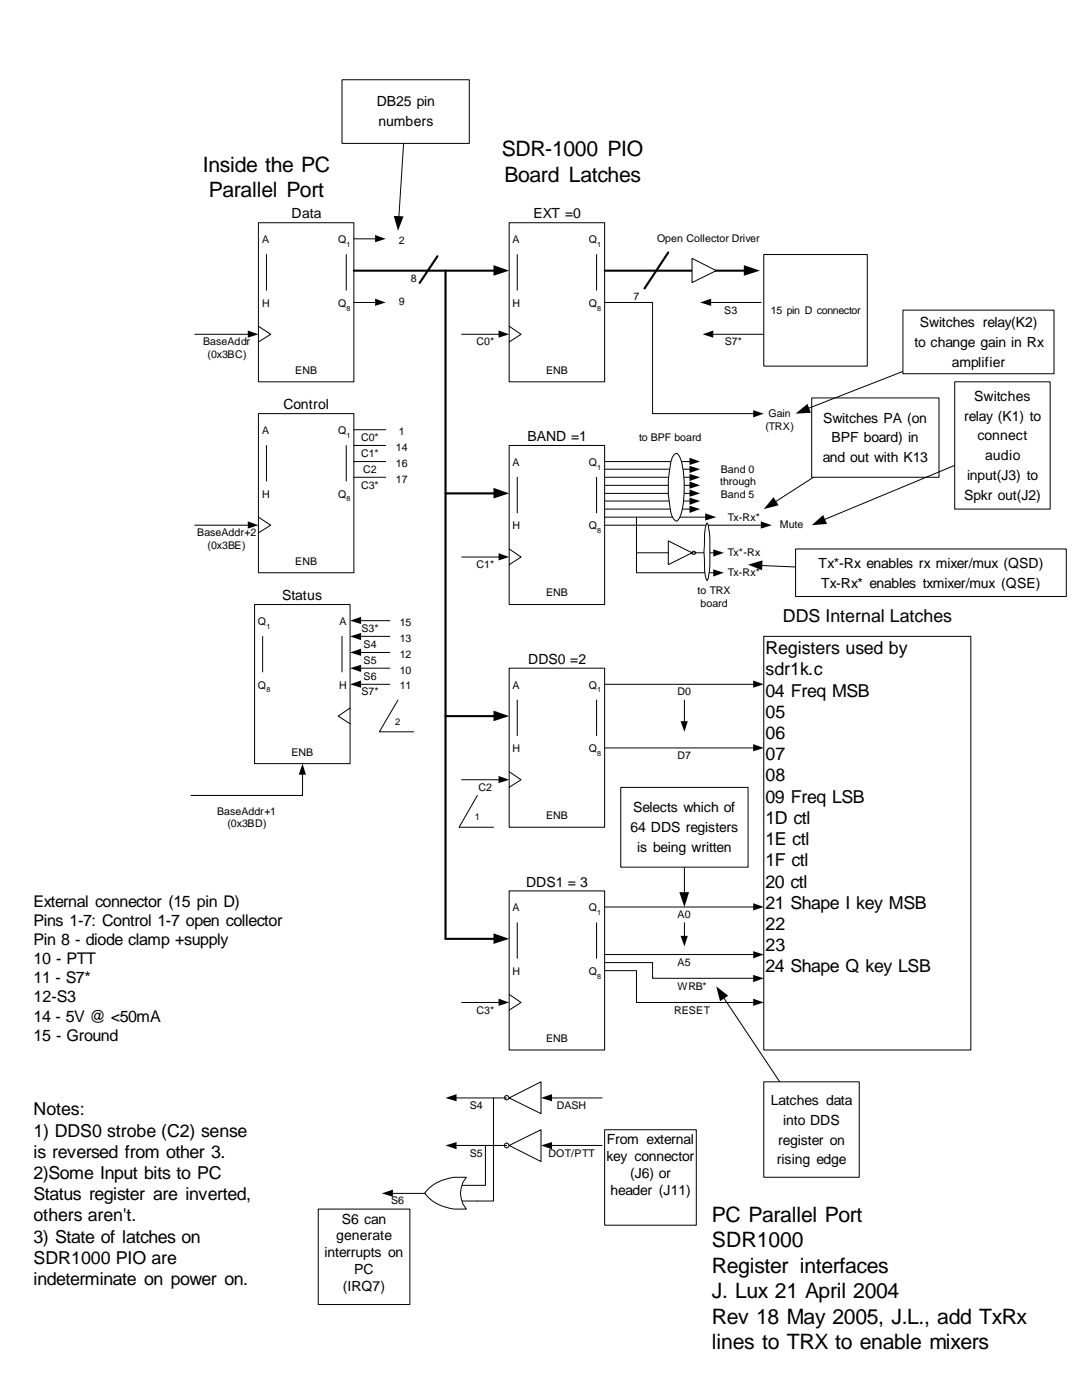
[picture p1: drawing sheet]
<svg xmlns="http://www.w3.org/2000/svg" width="216mm" height="279mm" viewBox="0 0 216 279" stroke-linecap="round" stroke-linejoin="round" font-family="sans-serif">
<path d="M51.6 44.4h19v31.8h-19z" fill-rule="evenodd" fill="#fff" stroke="#000" stroke-width=".2"/>
<path d="M53.2 50.8v7.1M69.1 50.8v7.1M51.6 65.1l2.4 1.6-2.4 1.5" fill="none" stroke="#000" stroke-width=".2"/>
<path d="M51.6 82.5h19v31.8h-19z" fill-rule="evenodd" fill="#fff" stroke="#000" stroke-width=".2"/>
<path d="M70.6 47.7h4.4M38.9 66.7h10.7M70.6 60.4h4.4M53.2 88.9v7.1M69.1 88.9v7.1M38.9 104.8h10.7M51.6 103.2l2.4 1.6-2.4 1.5" fill="none" stroke="#000" stroke-width=".2"/>
<path d="M74.8 46.9l2.2 .8-2.2 .6zM74.8 59.6l2.2 .8-2.2 .6zM49.4 66l2.2 .7-2.2 .7zM49.4 104.1l2.2 .7-2.2 .7z" fill="#000"/>
<path d="M101.6 44.4h19v31.8h-19z" fill-rule="evenodd" fill="#fff" stroke="#000" stroke-width=".2"/>
<path d="M103.2 50.8v7.1M119 50.8v7.1M101.6 65.1l2.4 1.6-2.4 1.5" fill="none" stroke="#000" stroke-width=".2"/>
<path d="M101.6 88.9h19v31.8h-19z" fill-rule="evenodd" fill="#fff" stroke="#000" stroke-width=".2"/>
<path d="M103.2 95.2v7.2M119 95.2v7.2M101.6 109.6l2.4 1.6-2.4 1.5" fill="none" stroke="#000" stroke-width=".2"/>
<path d="M101.6 133.3h19v31.8h-19z" fill-rule="evenodd" fill="#fff" stroke="#000" stroke-width=".2"/>
<path d="M103.2 139.7v7.1M119 139.7v7.1M101.6 154l2.4 1.6-2.4 1.5" fill="none" stroke="#000" stroke-width=".2"/>
<path d="M101.6 177.8h19v31.7h-19z" fill-rule="evenodd" fill="#fff" stroke="#000" stroke-width=".2"/>
<path d="M101.6 198.5l2.4 1.6-2.4 1.5M103.2 184.1v7.2M119 184.1v7.2" fill="none" stroke="#000" stroke-width=".2"/>
<path d="M152.4 127h41.3v82.5h-41.3z" fill-rule="evenodd" fill="#fff" stroke="#000" stroke-width=".2"/>
<path d="M92.1 66.7h7.6M70.6 85.8h6.4M70.6 88.9h6.4M70.6 92.1h6.4M70.6 95.2h6.4M92.1 111.2h7.6M92.1 155.6h7.6M92.1 200.1h7.6" fill="none" stroke="#000" stroke-width=".2"/>
<path d="M98.5 52.9l3.1 1.1-3.1 1zM148.4 52.9l3.2 1.1-3.2 1zM99.5 66l2.1 .7-2.1 .7zM98.5 97.4l3.1 1.1-3.1 1zM99.5 110.4l2.1 .8-2.1 .6zM98.5 141.8l3.1 1.1-3.1 1zM99.5 154.9l2.1 .7-2.1 .7zM98.5 186.3l3.1 1.1-3.1 1zM99.5 199.3l2.1 .8-2.1 .6z" fill="#000"/>
<path d="M70.6 54h28.1M87.3 51.1l-3.6 5.4M88.9 54v133.4h9.8M120.6 54h28.1M133.3 50.4l-4.7 7.2M88.9 98.5h9.8M88.9 142.9h9.8" fill="none" stroke="#000" stroke-width=".42"/>
<path d="M152.4 50.8h20.7v22.3h-20.7z" fill-rule="evenodd" fill="#fff" stroke="#000" stroke-width=".2"/>
<g fill="none" stroke="#000" stroke-width=".2">
<path d="M120.6 92.1h17.2M120.6 93.6h17.2M120.6 95.2h17.2M120.6 96.9h17.2M120.6 98.5h17.2M120.6 100h17.2M120.6 101.6h17.2M120.6 103.2h20.3M120.6 104.8h31.4M120.6 136.6h29.9M136.6 139.7v4.4M120.6 149.3h29.9"/>
<path d="M120.6 192.1h9.6v3.1h20.3M120.6 193.7h6.4v6.4h23.5M120.6 181h29.9M120.6 190.5h29.9M136.6 184.1v2.8"/>
</g>
<g fill="#000">
<path d="M137.6 91.4l2.1 .7-2.1 .7zM137.6 93l2.1 .6-2.1 .8zM137.6 94.6l2.1 .6-2.1 .8zM137.6 96.1l2.1 .8-2.1 .6zM137.6 97.7l2.1 .8-2.1 .6zM137.6 99.3l2.1 .7-2.1 .8zM137.6 100.9l2.1 .7-2.1 .8zM140.7 102.4l2.2 .8-2.2 .7zM151.8 104.1l2.2 .7-2.2 .7zM150.3 135.8l2.1 .8-2.1 .6zM135.8 143.9h1.4l-.6 2.1zM150.3 148.5l2.1 .8-2.1 .6z"/>
<path d="M135.8 186.8h1.4l-.6 2.1zM150.3 180.3l2.1 .7-2.1 .7zM150.3 189.8l2.1 .7-2.1 .8zM150.3 194.6l2.1 .6-2.1 .8zM150.3 199.3l2.1 .8-2.1 .6z"/>
</g>
<path d="M50.8 120.7h19v31.7h-19z" fill-rule="evenodd" fill="#fff" stroke="#000" stroke-width=".2"/>
<path d="M52.4 127v7.1M68.2 127v7.1M71.8 136.6h6M71.8 130.2h6M71.8 127h6M71.8 123.9h6M71.8 133.3h6M60.4 154.3v4.5h-22.3M69.8 141.3l-2.3 1.6 2.3 1.5" fill="none" stroke="#000" stroke-width=".2"/>
<path d="M69.8 136.6l2.3-.8v1.4zM69.8 130.2l2.3-.7v1.4zM69.8 127l2.3-.7v1.5zM69.8 123.9l2.3-.8v1.4zM69.8 133.3l2.3-.6v1.4zM60.4 152.4l.6 2.2h-1.4z" fill="#000"/>
<path d="M100.7 219.1a.47 .47 0 0 1 .9 0 .47 .47 0 0 1-.9 0zM101.6 219.1l6.3 3.1v-6.3z" fill-rule="evenodd" fill="#fff" stroke="#000" stroke-width=".2"/>
<path d="M90.8 219.1h10.3" fill="none" stroke="#000" stroke-width=".2"/>
<path d="M88.9 219.1l2.2-.7v1.4z" fill="#000"/>
<path d="M100.6 228.6a.5 .5 0 0 1 1 0 .5 .5 0 0 1-1 0zM101.6 228.6l6.3 3.2v-6.3z" fill-rule="evenodd" fill="#fff" stroke="#000" stroke-width=".2"/>
<path d="M141.6 60.4h10.3M142.2 66.7h10.2M109.9 219.1h10.2M82.5 238.2h6.4M88.9 239.7h6.3M88.9 236.6h6.3M90.8 228.6h10.3M109.9 228.6h10.2" fill="none" stroke="#000" stroke-width=".2"/>
<path d="M139.7 60.4l2.2-.8v1.4zM140.2 66.7l2.1-.7v1.4zM107.9 219.1l2.3-.7v1.4zM88.9 228.6l2.2-.7v1.5zM107.9 228.6l2.3-.7v1.5z" fill="#000"/>
<path d="M85.4 237.4a9.3 9.3 0 0 1 7.6-2.5 4.8 4.8 0 0 0 0 6.4 8.9 8.9 0 0 1-8.2-3.2z" fill-rule="evenodd" fill="#fff" stroke="#000" stroke-width=".2"/>
<path d="M98.5 219.1v20.6h-3.3M78.1 238.2h4.4M96.9 228.6v8h-1.7" fill="none" stroke="#000" stroke-width=".2"/>
<path d="M76.2 238.2l2.2-.8v1.4z" fill="#000"/>
<path d="M63.5 241.3h18.3v19h-18.3z" fill-rule="evenodd" fill="#fff" stroke="#000" stroke-width=".2"/>
<path d="M174.7 87.3l-20 12.9" fill="none" stroke="#000" stroke-width=".2"/>
<path d="M154.3 99.2l1.1 1.6-3 .8z" fill="#000"/>
<path d="M162 79.4h25.4v15.8h-25.4z" fill-rule="evenodd" fill="#fff" stroke="#000" stroke-width=".2"/>
<path d="M163.9 81.1h21.4v12.4h-21.4z" fill="#fff"/>
<path d="M200.1 88.9l-35.7 14.8" fill="none" stroke="#000" stroke-width=".2"/>
<path d="M162 104.8l2.3-2 .7 1.8z" fill="#000"/>
<path d="M190.5 76.2h19v25.4h-19z" fill-rule="evenodd" fill="#fff" stroke="#000" stroke-width=".2"/>
<path d="M192.1 76.8h15.8v24.2h-15.8z" fill="#fff"/>
<path d="M120.6 60.4h9.6v22.1h20.3" fill="none" stroke="#000" stroke-width=".2"/>
<path d="M150.3 81.9l2.1 .6-2.1 .8z" fill="#000"/>
<path d="M138.1 51.6l4.8 2.4-4.8 2.4z" fill-rule="evenodd" fill="#fff" stroke="#000" stroke-width=".2"/>
<path d="M195.2 68.2l-34 13.3" fill="none" stroke="#000" stroke-width=".2"/>
<path d="M158.7 82.5l2.4-1.9 .7 1.8z" fill="#000"/>
<path d="M180.2 61.9h30.1v12.7h-30.1z" fill-rule="evenodd" fill="#fff" stroke="#000" stroke-width=".2"/>
<path d="M182.2 62.1h26.2v12.3h-26.2z" fill="#fff"/>
<path d="M80.9 22.3l-1.3 21" fill="none" stroke="#000" stroke-width=".2"/>
<path d="M78.6 43.1l1.9 .1-1.1 2.9z" fill="#000"/>
<path d="M68.2 15.9h25.4v12.7h-25.4z" fill-rule="evenodd" fill="#fff" stroke="#000" stroke-width=".2"/>
<path d="M74.9 18h12.1v8.4h-12.1z" fill="#fff"/>
<path d="M95.2 158.8l3.3 6.3h-6.9z" fill="#fff"/>
<path d="M95.2 158.8l-3.6 6.3h6.9" fill="none" stroke="#000" stroke-width=".2"/>
<path d="M79.4 139.7l3.1 6.3h-6.8z" fill="#fff"/>
<path d="M79.4 139.7l-3.7 6.3h6.8M144.4 199.1l17.6 26.4" fill="none" stroke="#000" stroke-width=".2"/>
<path d="M142.9 196.8l2.4 1.9-1.6 1.1z" fill="#000"/>
<path d="M152.4 215.9h19v19h-19z" fill-rule="evenodd" fill="#fff" stroke="#000" stroke-width=".2"/>
<path d="M153.6 217.3h16.7v16.3h-16.7z" fill="#fff"/>
<path d="M136.6 165.1v13.2" fill="none" stroke="#000" stroke-width=".2"/>
<path d="M135.6 178.1h1.9l-.9 2.9z" fill="#000"/>
<g fill="#fff" stroke="#000" stroke-width=".2">
<path d="M123.9 157.1h25.4v16h-25.4z" fill-rule="evenodd"/>
<path d="M120.6 225.5h18.3v19h-18.3z" fill-rule="evenodd"/>
<path d="M138.2 110.1v.5h.5l.2-.3-.2-.2zM133.3 107.9l4.8 2.4-4.8 2.4z" fill-rule="evenodd"/>
</g>
<path d="M125.6 158.9h21.9v12.4h-21.9z" fill="#fff"/>
<path d="M127 103.2v7.1h6.3M127 110.3v4h15.5M138.4 110.3h4.1M151.9 112.9l33.9 1.4" fill="none" stroke="#000" stroke-width=".2"/>
<path d="M142.3 113.6l2.1 .7-2.1 .8zM142.3 109.6l2.1 .7-2.1 .8zM149.3 112.7l2.8-.9v2z" fill="#000"/>
<g fill="#fff" stroke="#000" stroke-width=".2">
<path d="M158.7 109.6h54.1v9.4h-54.1z" fill-rule="evenodd"/>
<path d="M134.8 90.5h.3a6.4 6.4 0 0 1 1.3 3.8 20.7 20.7 0 0 1-.8 9.1l-.5 .6h-.3a3.8 3.8 0 0 1-1.1-2.8 21.4 21.4 0 0 1 .4-9.8z" fill-rule="evenodd"/>
<path d="M141.1 104.4l.2 .3 .1 .7a31.2 31.2 0 0 1 .2 8.6l-.5 1.8a6 6 0 0 1-.5-3.6v-5a6.7 6.7 0 0 1 .5-2.8z" fill-rule="evenodd"/>
</g>
<path d="M163.1 110.1h45.3v8.4h-45.3z" fill="#fff"/>
<g font-size="4.2">
<text x="40.5" y="34.3">Inside the PC</text>
<text x="100.2" y="31.2">SDR-1000 PIO</text>
<text x="41.7" y="39.4">Parallel Port</text>
<text x="100.7" y="36.2">Board Latches</text>
<text x="142.1" y="243.8">PC Parallel Port</text>
<text x="142.1" y="248.9">SDR1000</text>
<text x="142.1" y="254">Register interfaces</text>
<text x="142.1" y="259.1">J. Lux 21 April 2004</text>
<text x="142.1" y="264.2">Rev 18 May 2005, J.L., add TxRx</text>
<text x="142.1" y="269.2">lines to TRX to enable mixers</text>
</g>
<g font-size="3.6">
<text x="156.2" y="124.2">DDS Internal Latches</text>
<text x="152.7" y="130.6">Registers used by</text>
<text x="152.7" y="134.8">sdr1k.c</text>
<text x="152.7" y="139">04 Freq MSB</text>
<text x="152.7" y="143.3">05</text>
<text x="152.7" y="147.5">06</text>
<text x="152.7" y="151.7">07</text>
<text x="152.7" y="156">08</text>
<text x="152.7" y="160.2">09 Freq LSB</text>
<text x="152.7" y="164.4">1D ctl</text>
<text x="152.7" y="168.7">1E ctl</text>
<text x="152.7" y="172.9">1F ctl</text>
<text x="152.7" y="177.1">20 ctl</text>
<text x="152.7" y="181.4">21 Shape I key MSB</text>
<text x="152.7" y="185.6">22</text>
<text x="152.7" y="189.8">23</text>
<text x="152.7" y="194.1">24 Shape Q key LSB</text>
<text x="6.7" y="222.6">Notes:</text>
<text x="6.7" y="226.8">1) DDS0 strobe (C2) sense</text>
<text x="6.7" y="231.1">is reversed from other 3.</text>
<text x="6.7" y="235.3">2)Some Input bits to PC</text>
<text x="6.7" y="239.5">Status register are inverted,</text>
<text x="6.7" y="243.8">others aren't.</text>
<text x="6.7" y="248">3) State of latches on</text>
<text x="6.7" y="252.2">SDR1000 PIO are</text>
<text x="6.7" y="256.5">indeterminate on power on.</text>
</g>
<g font-size="3.2">
<text x="6.7" y="181">External connector (15 pin D)</text>
<text x="6.7" y="184.8">Pins 1-7: Control 1-7 open collector</text>
<text x="6.7" y="188.6">Pin 8 - diode clamp +supply</text>
<text x="6.7" y="192.4">10 - PTT</text>
<text x="6.7" y="196.3">11 - S7*</text>
<text x="6.7" y="200.1">12-S3</text>
<text x="6.7" y="203.9">14 - 5V @ &lt;50mA</text>
<text x="6.7" y="207.7">15 - Ground</text>
</g>
<g font-size="2.8">
<text x="75.2" y="21.3">DB25 pin</text>
<text x="75.5" y="25.2">numbers</text>
<text x="58.2" y="43.6">Data</text>
<text x="106.4" y="43.6">EXT =0</text>
<text x="183.6" y="65.3">Switches relay(K2)</text>
<text x="182.5" y="69.3">to change gain in Rx</text>
<text x="189.9" y="73.2">amplifier</text>
<text x="56.6" y="81.7">Control</text>
<text x="192.4" y="84">relay (K1) to</text>
<text x="194.4" y="80">Switches</text>
<text x="105.2" y="88.1">BAND =1</text>
<text x="164.3" y="84.3">Switches PA (on</text>
<text x="165.9" y="88.3">BPF board) in</text>
<text x="195.1" y="87.9">connect</text>
<text x="164.2" y="92.3">and out with K13</text>
<text x="193" y="95.8">input(J3) to</text>
<text x="196.6" y="91.9">audio</text>
<text x="192.4" y="99.7">Spkr out(J2)</text>
<text x="163.3" y="113.3">Tx*-Rx enables rx mixer/mux (QSD)</text>
<text x="56.3" y="119.8">Status</text>
<text x="163.8" y="117.3">Tx-Rx* enables txmixer/mux (QSE)</text>
<text x="105.4" y="132.5">DDS0 =2</text>
<text x="125.8" y="166.1">64 DDS registers</text>
<text x="126.3" y="162.1">Selects which of</text>
<text x="127.2" y="170">is being written</text>
<text x="105" y="177">DDS1 = 3</text>
<text x="153.8" y="220.5">Latches data</text>
<text x="156.3" y="224.5">into DDS</text>
<text x="121" y="231.7">key connector</text>
<text x="121.1" y="228.3">From external</text>
<text x="155" y="232.3">rising edge</text>
<text x="155.3" y="228.4">register on</text>
<text x="121.8" y="238.5">header (J11)</text>
<text x="125.7" y="235.1">(J6) or</text>
<text x="68.2" y="244.2">S6 can</text>
<text x="64.8" y="251">interrupts on</text>
<text x="67.1" y="247.6">generate</text>
<text x="68.4" y="257.7">(IRQ7)</text>
<text x="70.7" y="254.3">PC</text>
</g>
<g font-size="2.1">
<text x="52.3" y="48.5">A</text>
<text x="67.5" y="48.5">Q</text>
<text x="79.6" y="48.7">2</text>
<text x="102.3" y="48.5">A</text>
<text x="117.5" y="48.5">Q</text>
<text x="131.1" y="48.3">Open Collector Driver</text>
<text x="82" y="56.2">8</text>
<text x="126.4" y="59.8">7</text>
<text x="52.3" y="61.2">H</text>
<text x="67.5" y="61.2">Q</text>
<text x="79.6" y="61">9</text>
<text x="102.3" y="61.2">H</text>
<text x="117.5" y="61.2">Q</text>
<text x="144.5" y="62.6">S3</text>
<text x="153.8" y="62.6">15 pin D connector</text>
<text x="40.6" y="68.9">BaseAddr</text>
<text x="41.4" y="71.5">(0x3BC)</text>
<text x="95.1" y="68.9">C0*</text>
<text x="144.6" y="68.9">S7*</text>
<text x="58.9" y="74.6">ENB</text>
<text x="109" y="74.6">ENB</text>
<text x="153.3" y="83.2">Gain</text>
<text x="52.3" y="86.6">A</text>
<text x="67.5" y="86.6">Q</text>
<text x="72.1" y="88">C0*</text>
<text x="79.6" y="86.8">1</text>
<text x="127.5" y="88">to BPF board</text>
<text x="152.7" y="85.8">(TRX)</text>
<text x="72.1" y="91.2">C1*</text>
<text x="72.5" y="94.3">C2</text>
<text x="79" y="90">14</text>
<text x="79" y="93.1">16</text>
<text x="102.3" y="93">A</text>
<text x="117.5" y="93">Q</text>
<text x="143.8" y="94.3">Band 0</text>
<text x="52.3" y="99.3">H</text>
<text x="67.5" y="99.3">Q</text>
<text x="72.1" y="97.5">C3*</text>
<text x="79" y="96.4">17</text>
<text x="143.7" y="96.9">through</text>
<text x="143.8" y="99.4">Band 5</text>
<text x="39.4" y="107">BaseAddr+2</text>
<text x="102.3" y="105.7">H</text>
<text x="117.5" y="105.7">Q</text>
<text x="145.2" y="103.9">Tx-Rx*</text>
<text x="155.6" y="105.4">Mute</text>
<text x="41.4" y="109.6">(0x3BE)</text>
<text x="58.9" y="112.7">ENB</text>
<text x="95.1" y="113.4">C1*</text>
<text x="145.2" y="111">Tx*-Rx</text>
<text x="109" y="119">ENB</text>
<text x="139.2" y="118.5">to TRX</text>
<text x="145.2" y="115">Tx-Rx*</text>
<text x="51.5" y="124.7">Q</text>
<text x="67.7" y="124.7">A</text>
<text x="79.8" y="124.9">15</text>
<text x="139.8" y="121.1">board</text>
<text x="72.1" y="126.1">S3*</text>
<text x="72.6" y="129.3">S4</text>
<text x="79.8" y="128.1">13</text>
<text x="79.8" y="131.2">12</text>
<text x="51.5" y="137.4">Q</text>
<text x="67.6" y="137.4">H</text>
<text x="72.6" y="132.4">S5</text>
<text x="72.6" y="135.6">S6</text>
<text x="79.8" y="134.5">10</text>
<text x="79.8" y="137.6">11</text>
<text x="102.3" y="137.4">A</text>
<text x="117.5" y="137.4">Q</text>
<text x="72.1" y="138.8">S7*</text>
<text x="135.2" y="138.8">D0</text>
<text x="58.2" y="150.8">ENB</text>
<text x="102.3" y="150.1">H</text>
<text x="117.5" y="150.1">Q</text>
<text x="135.2" y="151.5">D7</text>
<text x="95.5" y="157.8">C2</text>
<text x="43.3" y="162.6">BaseAddr+1</text>
<text x="45.4" y="165.1">(0x3BD)</text>
<text x="109" y="163.5">ENB</text>
<text x="102.3" y="181.9">A</text>
<text x="117.5" y="181.9">Q</text>
<text x="135.2" y="183.2">A0</text>
<text x="102.3" y="194.6">H</text>
<text x="117.5" y="194.6">Q</text>
<text x="135.2" y="192.8">A5</text>
<text x="135.2" y="197.5">WRB*</text>
<text x="95.1" y="202.3">C3*</text>
<text x="134.5" y="202.3">RESET</text>
<text x="109" y="207.9">ENB</text>
<text x="93.7" y="221.3">S4</text>
<text x="111.1" y="221.3">DASH</text>
<text x="93.7" y="230.9">S5</text>
<text x="109.5" y="230.9">DOT/PTT</text>
<text x="78.1" y="240.4">S6</text>
</g>
<g font-size="1.9">
<text x="78.8" y="144.6">2</text>
<text x="94.7" y="163.7">1</text>
</g>
<g font-size="1.4">
<text x="69.2" y="49.3">1</text>
<text x="119.1" y="49.3">1</text>
<text x="69.2" y="62">8</text>
<text x="119.1" y="62">8</text>
<text x="69.2" y="87.4">1</text>
<text x="119.1" y="93.7">1</text>
<text x="69.2" y="100.1">8</text>
<text x="119.1" y="106.4">8</text>
<text x="53.2" y="125.5">1</text>
<text x="53.2" y="138.2">8</text>
<text x="119.1" y="138.2">1</text>
<text x="119.1" y="150.9">8</text>
<text x="119.1" y="182.6">1</text>
<text x="119.1" y="195.3">8</text>
</g>
</svg>
